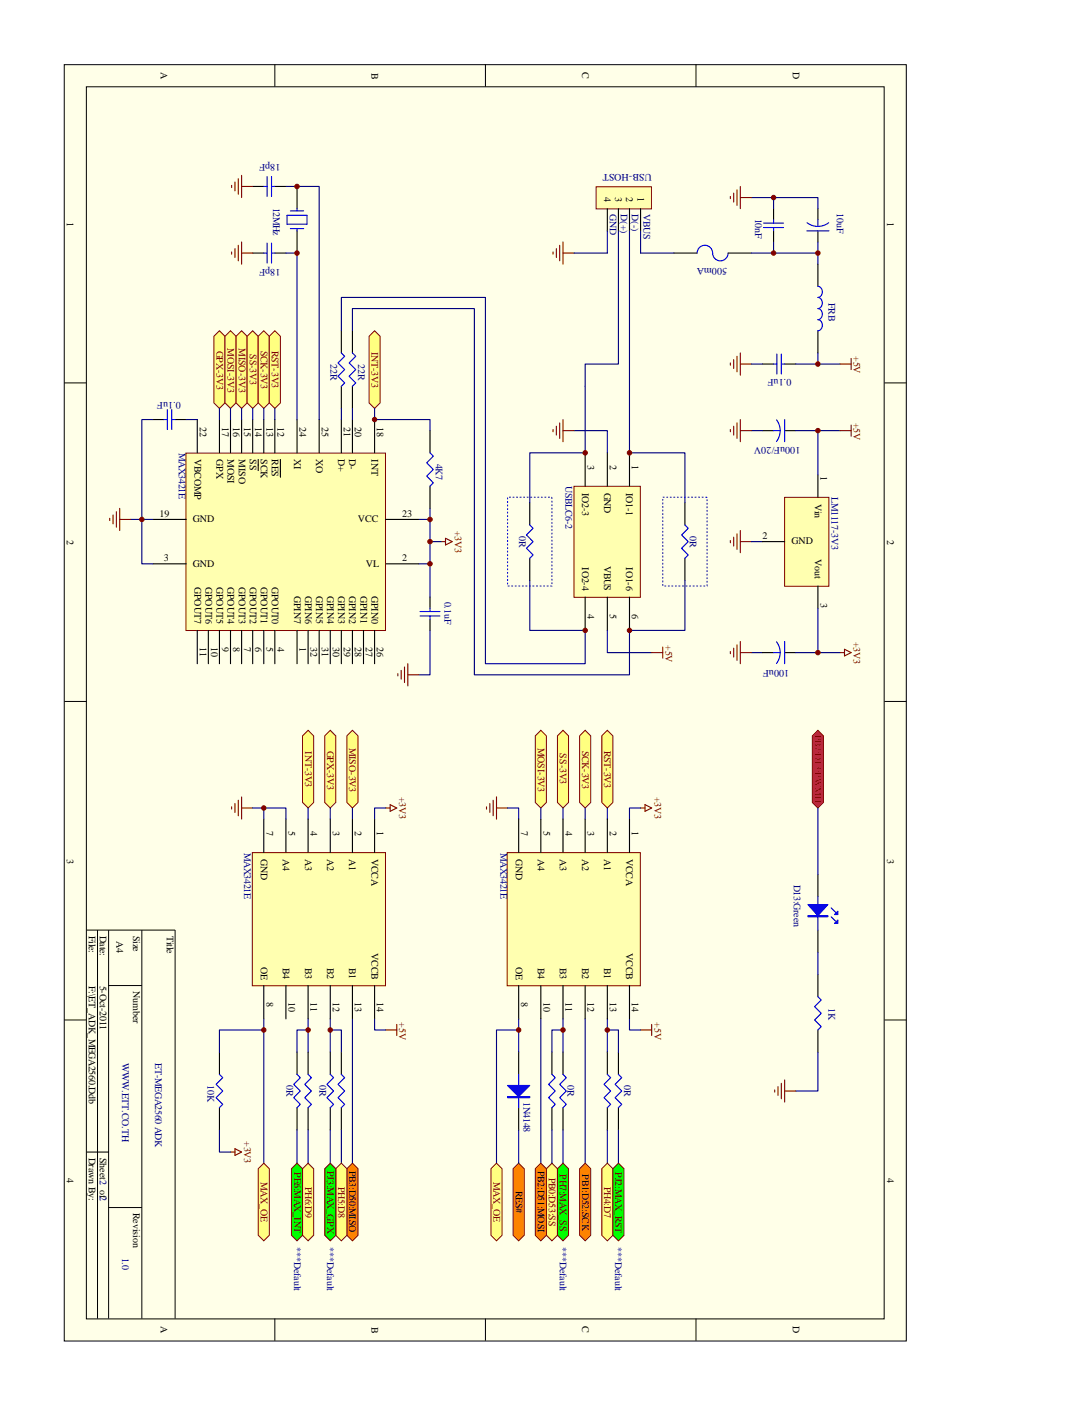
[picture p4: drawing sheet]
<svg xmlns="http://www.w3.org/2000/svg" width="216mm" height="279mm" viewBox="0 0 216 279" stroke-linecap="round" stroke-linejoin="round" font-family="sans-serif">
<path d="M12.8 12.9h167.5v254h-167.5z" fill="#ffffe8"/>
<g fill="none" stroke="#000" stroke-width=".2">
<path d="M12.8 12.9h167.5v254h-167.5zM17.2 17.3h158.7v245.2h-158.7zM54.7 12.8v4.4M96.6 12.8v4.4M138.5 12.8v4.4M12.8 76.2h4.4M176 76.2h4.4M12.8 139.6h4.4M176 139.6h4.4M17.2 185.1h17.6v77.3M19.4 185.1v77.3M21.6 185.1v77.3"/>
<path d="M21.6 196.1h6.6M28.2 185.1v77.3M12.8 203h4.4M176 203h4.4M17.2 229.3h4.4M21.6 240.3h6.6M54.7 262.4v4.4M96.6 262.4v4.4M138.5 262.4v4.4"/>
</g>
<path d="M149.5 85.7h2.2M158.3 85.7h8.9M149.5 107.8h2.2M149.5 129.9h2.2" fill="none" stroke="#000080" stroke-width=".22"/>
<g fill="none" stroke="#800000" stroke-width=".22">
<path d="M145.3 85.5v.4M146 84.8v1.8M146.7 84.2v3M147.3 83.5v4.4M147.3 85.7h2.2M167.2 85.7h2.2M169.4 84.6v2.2M145.3 107.6v.4M146 106.9v1.8M146.7 106.2v3.1M147.3 105.6v4.4M147.3 107.8h2.2"/>
<path d="M145.3 129.7v.4M146 129v1.8M146.7 128.3v3.1M147.3 127.7v4.4M147.3 129.9h2.2"/>
</g>
<path d="M151.7 85.7h2.2M156.1 85.7h2.2" fill="none" stroke="#000" stroke-width=".22"/>
<path d="M153.9 85.7h1.4M154.5 83.5l.6 1.3 .1 .9M155.2 85.7l-.1 .9-.6 1.3M156.1 83.5v4.4" fill="none" stroke="#00f" stroke-width=".22"/>
<path d="M156.1 99.1h8.7v17.6h-8.7z" fill="#ffffb0"/>
<path d="M156.1 99h8.8v17.7h-8.8z" fill="none" stroke="#800000" stroke-width=".2"/>
<path d="M162.8 94.5v4.4M151.7 107.8h4.4M162.8 116.6v4.4M151.7 129.9h2.2M156.1 129.9h2.2" fill="none" stroke="#000" stroke-width=".22"/>
<path d="M162.8 85.7v8.8M162.8 121v8.9h-4.5M162.8 129.9h4.4" fill="none" stroke="#000080" stroke-width=".22"/>
<path d="M153.9 129.9h1.4M154.5 127.7l.6 1.3 .1 .9M155.2 129.9l-.1 .9-.6 1.2M156.1 127.7v4.4" fill="none" stroke="#00f" stroke-width=".22"/>
<path d="M167.2 129.9h.8M168 129.2l1.4 .7-1.4 .6z" fill="none" stroke="#800000" stroke-width=".22"/>
<path d="M37 90.3h39.6v35.2h-39.6z" fill="#ffffb0"/>
<path d="M37 90.2h39.7v35.3h-39.7z" fill="none" stroke="#800000" stroke-width=".2"/>
<g fill="none" stroke="#000" stroke-width=".22">
<path d="M39.3 83.5v6.6M43.7 83.5v6.6M45.9 83.5v6.6M48.1 83.5v6.6M50.3 83.5v6.6M51.4 91.4v2.3M52.5 83.5v6.6M54.7 83.5v6.6M55.8 91.4v3.6M59.1 83.5v6.6M63.5 83.5v6.6M67.9 83.5v6.6"/>
<path d="M70.1 83.5v6.6M74.5 83.5v6.6M30.4 112.2h6.6M30.4 103.4h6.6M76.7 112.2h6.7M76.7 103.4h6.7M39.3 125.5v6.6M41.5 125.5v6.6M43.7 125.5v6.6M45.9 125.5v6.6M48.1 125.5v6.6M50.3 125.5v6.6"/>
<path d="M52.5 125.5v6.6M54.7 125.5v6.6M59.1 125.5v6.6M61.3 125.5v6.6M63.5 125.5v6.6M65.7 125.5v6.6M67.9 125.5v6.6M70.1 125.5v6.6M72.3 125.5v6.6M74.5 125.5v6.6"/>
</g>
<path d="M50.2 169.8h26.4v26.4h-26.4z" fill="#ffffb0"/>
<path d="M50.2 169.7h26.5v26.5h-26.5z" fill="none" stroke="#800000" stroke-width=".2"/>
<g fill="none" stroke="#000" stroke-width=".22">
<path d="M85.6 85.7v4.4M85.6 96.7v4.5M52.5 163v6.6M56.9 163v6.6M61.3 163v6.6M65.7 163v6.6M70.1 163v6.6M74.5 163v6.6M52.5 196.1v6.7M56.9 196.1v6.7M61.3 196.1v6.7M65.7 196.1v6.7"/>
<path d="M70.1 196.1v6.7M74.5 196.1v6.7M59.1 209.4v4.4M61.3 209.4v4.4M65.7 209.4v4.4M67.9 209.4v4.4M120.9 209.4v4.4M123.1 209.4v4.4M59.1 220.4v4.4M61.3 220.4v4.4M65.7 220.4v4.4M67.9 220.4v4.4"/>
<path d="M120.9 220.4v4.4M123.1 220.4v4.4"/>
</g>
<g fill="none" stroke="#800000" stroke-width=".22">
<path d="M87.8 107.8h.9M88.7 107.1l1.3 .7-1.3 .6zM46.8 159.9v1.8M47.4 159.2v3.1M48.1 158.6v4.4M97.5 159.9v1.8M98.1 159.2v3.1M98.8 158.6v4.4M46.1 160.6v.4M48.1 160.8h2.2M76.7 160.8h.9M77.6 160.1l1.4 .7-1.4 .7z"/>
<path d="M96.8 160.6v.4M98.8 160.8h2.2M127.5 160.8h.8M128.3 160.1l1.4 .7-1.4 .7zM76.7 205h2.3M79 203.9v2.2M127.5 205h2.2M129.7 203.9v2.2"/>
</g>
<g fill="none" stroke="#000080" stroke-width=".22">
<path d="M74.5 83.5h11.1v2.2M83.4 103.4h2.2v4.4M85.6 107.8v4.4h-2.2M85.6 107.8h2.2M85.6 101.2v2.2M50.3 160.8h2.2v2.2M52.5 160.8h4.4v2.2M76.7 160.8h-2.2v2.2M101 160.8h2.2v2.2M127.5 160.8h-2.2v2.2M61.3 202.8v6.6M65.7 202.8v2.2h2.2v4.4"/>
<path d="M65.7 205v4.4M70.1 202.8v28.7M74.5 202.8v2.2h2.2M107.6 202.8v28.7M116.4 202.8v28.7M120.9 205h2.2v4.4M120.9 202.8v6.6M125.3 202.8v2.2h2.2M59.1 224.8v6.7M61.3 224.8v6.7M65.7 224.8v6.7M67.9 224.8v6.7"/>
<path d="M120.9 224.8v6.7M123.1 224.8v6.7"/>
</g>
<path d="M85.6 90.1l.6 .7-1.3 1.3 1.3 1.3-1.3 1.4 1.3 1.3-.6 .6M59.1 213.8l.7 .7-1.4 1.3 1.4 1.3-1.4 1.3 1.4 1.4-.7 .6M61.3 213.8l.7 .7-1.4 1.3 1.4 1.3-1.4 1.3 1.4 1.4-.7 .6M65.7 213.8l.7 .7-1.3 1.3 1.3 1.3-1.3 1.3 1.3 1.4-.7 .6M67.9 213.8l.7 .7-1.3 1.3 1.3 1.3-1.3 1.3 1.3 1.4-.7 .6M120.9 213.8l.6 .7-1.3 1.3 1.3 1.3-1.3 1.3 1.3 1.4-.6 .6M123.1 213.8l.6 .7-1.3 1.3 1.3 1.3-1.3 1.3 1.3 1.4-.6 .6" fill="none" stroke="#00f" stroke-width=".22"/>
<path d="M74.5 65.8l1.1 1.1v13.3l-1.1 1.1-1.1-1.1v-13.3z" fill-rule="evenodd" fill="#ffff80" stroke="#800000" stroke-width=".2"/>
<path d="M56.9 37.1h6.6v46.4M56.9 50.4h2.2v33.1M67.9 81.3v2.2M70.1 81.3v2.2M74.5 81.3v2.2" fill="none" stroke="#000080" stroke-width=".22"/>
<path d="M50.3 37.1h2.2M54.7 37.1h2.2M59.1 37.1v4.4M50.3 50.4h2.2M54.7 50.4h2.2M59.1 45.9v4.5M67.9 65.8v4.4M67.9 76.9v4.4M70.1 65.8v4.4M70.1 76.9v4.4" fill="none" stroke="#000" stroke-width=".22"/>
<g fill="none" stroke="#00f" stroke-width=".22">
<path d="M52.5 37.1h.6M53.1 35.1v4M54 37.1h.7M54 35.1v4M52.5 50.4h.6M53.1 48.4v3.9M54 48.4v3.9M54 50.4h.7M57.1 42.9h4v1.7h-4zM57.8 45.5h2.6M57.8 42h2.6M59.1 41.5v.5"/>
<path d="M59.1 45.5v.4M67.9 70.2l.7 .7-1.3 1.3 1.3 1.3-1.3 1.4 1.3 1.3-.7 .7M70.1 70.2l.7 .7-1.3 1.3 1.3 1.3-1.3 1.4 1.3 1.3-.7 .7"/>
</g>
<g fill="#ffff80" stroke="#800000" stroke-width=".2">
<path d="M42.6 66.9l1.1-1.1 1.1 1.1v13.3l-1.1 1.1-1.1-1.1z" fill-rule="evenodd"/>
<path d="M45.9 65.8l1.1 1.1v13.3l-1.1 1.1-1.1-1.1v-13.3z" fill-rule="evenodd"/>
<path d="M48.1 65.8l1.1 1.1v13.3l-1.1 1.1-1.1-1.1v-13.3z" fill-rule="evenodd"/>
<path d="M49.2 66.9l1.1-1.1 1.1 1.1v13.3l-1.1 1.1-1.1-1.1z" fill-rule="evenodd"/>
<path d="M51.4 66.9l1.1-1.1 1.1 1.1v13.3l-1.1 1.1-1.1-1.1z" fill-rule="evenodd"/>
<path d="M54.7 65.8l1.1 1.1v13.3l-1.1 1.1-1.1-1.1v-13.3z" fill-rule="evenodd"/>
</g>
<path d="M30.4 83.5h-2.2v28.7h2.2M37 83.5h2.3M43.7 81.3v2.2M45.9 81.3v2.2M48.1 81.3v2.2M50.3 81.3v2.2M52.5 81.3v2.2M54.7 81.3v2.2M26 103.4h4.4M85.6 112.2v6.6M85.6 125.5v8.8h-2.2" fill="none" stroke="#000080" stroke-width=".22"/>
<path d="M30.4 83.5h2.2M34.8 83.5h2.2M85.6 118.8v2.2M85.6 123.2v2.3" fill="none" stroke="#000" stroke-width=".22"/>
<path d="M32.6 83.5h.7M33.3 81.5v4M34.2 83.5h.6M34.2 81.5v4M83.6 122.6h4M83.6 121.7h4M85.6 121v.7M85.6 122.6v.6" fill="none" stroke="#00f" stroke-width=".22"/>
<g fill="none" stroke="#800000" stroke-width=".22">
<path d="M46.1 36.9v.4M46.8 36.2v1.8M47.4 35.6v3.1M48.1 34.9v4.4M48.1 37.1h2.2M46.1 50.1v.5M46.8 49.5v1.7M47.4 48.8v3.1M48.1 48.1v4.5M48.1 50.4h2.2M21.8 103.1v.5M22.5 102.5v1.8"/>
<path d="M23.2 101.8v3.1M23.8 101.2v4.4M23.8 103.4h2.2M79.2 134.1v.4M79.8 133.4v1.8M80.5 132.7v3.1M81.2 132.1v4.4M81.2 134.3h2.2"/>
</g>
<g fill="#ffff80" stroke="#800000" stroke-width=".2">
<path d="M119.7 146.4l1.2-1.1 1.1 1.1v13.3l-1.1 1.1-1.2-1.1z" fill-rule="evenodd"/>
<path d="M116.4 145.3l1.1 1.1v13.3l-1.1 1.1-1.1-1.1v-13.3z" fill-rule="evenodd"/>
<path d="M110.9 146.4l1.1-1.1 1.1 1.1v13.3l-1.1 1.1-1.1-1.1z" fill-rule="evenodd"/>
<path d="M107.6 145.3l1.1 1.1v13.3l-1.1 1.1-1.1-1.1v-13.3z" fill-rule="evenodd"/>
<path d="M70.1 145.3l1.1 1.1v13.3l-1.1 1.1-1.1-1.1v-13.3z" fill-rule="evenodd"/>
<path d="M65.7 145.3l1.1 1.1v13.3l-1.1 1.1-1.1-1.1v-13.3z" fill-rule="evenodd"/>
<path d="M61.3 145.3l1.1 1.1v13.3l-1.1 1.1-1.1-1.1v-13.3z" fill-rule="evenodd"/>
</g>
<path d="M61.3 160.8v2.2M65.7 160.8v2.2M70.1 160.8v2.2M107.6 160.8v2.2M112 160.8v2.2M116.4 160.8v2.2M120.9 160.8v2.2" fill="none" stroke="#000080" stroke-width=".22"/>
<path d="M103.2 209.4v4.4M103.2 220.4v4.4" fill="none" stroke="#000" stroke-width=".22"/>
<path d="M103.2 213.8v6.6" fill="none" stroke="#00f" stroke-width=".22"/>
<g fill="#00f" stroke="#00f" stroke-width=".22">
<path d="M101 216h4.4l-2.2 2.2z"/>
<path d="M101 218.2h4.4v.2h-4.4z" fill-rule="evenodd"/>
</g>
<path d="M102.1 232.6l1.1-1.1 1.1 1.1v13.2l-1.1 1.1-1.1-1.1z" fill-rule="evenodd" fill="#fd8300" stroke="#800000" stroke-width=".2"/>
<path d="M103.2 224.8v6.7" fill="none" stroke="#000080" stroke-width=".22"/>
<path d="M100.9 169.8h26.4v26.4h-26.4z" fill="#ffffb0"/>
<path d="M100.9 169.7h26.5v26.5h-26.5z" fill="none" stroke="#800000" stroke-width=".2"/>
<path d="M103.2 163v6.6M107.6 163v6.6M112 163v6.6M116.4 163v6.6M120.9 163v6.6M125.3 163v6.6M103.2 196.1v6.7M107.6 196.1v6.7M112 196.1v6.7M116.4 196.1v6.7M120.9 196.1v6.7M125.3 196.1v6.7" fill="none" stroke="#000" stroke-width=".22"/>
<path d="M61.3 205h-2.2v4.4M103.2 202.8v6.6" fill="none" stroke="#000080" stroke-width=".22"/>
<path d="M119.7 232.6l1.2-1.1 1.1 1.1v13.2l-1.1 1.1-1.2-1.1z" fill-rule="evenodd" fill="#ffff80" stroke="#800000" stroke-width=".2"/>
<path d="M122 232.6l1.1-1.1 1.1 1.1v13.2l-1.1 1.1-1.1-1.1z" fill-rule="evenodd" fill="#0f0" stroke="#800000" stroke-width=".2"/>
<path d="M115.3 232.6l1.1-1.1 1.1 1.1v13.2l-1.1 1.1-1.1-1.1z" fill-rule="evenodd" fill="#fd8300" stroke="#800000" stroke-width=".2"/>
<path d="M108.7 232.6l1.1-1.1 1.1 1.1v13.2l-1.1 1.1-1.1-1.1z" fill-rule="evenodd" fill="#ffff80" stroke="#800000" stroke-width=".2"/>
<g fill="#fd8300" stroke="#800000" stroke-width=".2">
<path d="M106.5 232.6l1.1-1.1 1.1 1.1v13.2l-1.1 1.1-1.1-1.1z" fill-rule="evenodd"/>
<path d="M69 232.6l1.1-1.1 1.1 1.1v13.2l-1.1 1.1-1.1-1.1z" fill-rule="evenodd"/>
</g>
<path d="M66.8 232.6l1.1-1.1 1.1 1.1v13.2l-1.1 1.1-1.1-1.1z" fill-rule="evenodd" fill="#ffff80" stroke="#800000" stroke-width=".2"/>
<path d="M64.6 232.6l1.1-1.1 1.1 1.1v13.2l-1.1 1.1-1.1-1.1z" fill-rule="evenodd" fill="#0f0" stroke="#800000" stroke-width=".2"/>
<path d="M60.2 232.6l1.1-1.1 1.1 1.1v13.2l-1.1 1.1-1.1-1.1z" fill-rule="evenodd" fill="#ffff80" stroke="#800000" stroke-width=".2"/>
<path d="M58 232.6l1.1-1.1 1.1 1.1v13.2l-1.1 1.1-1.1-1.1z" fill-rule="evenodd" fill="#0f0" stroke="#800000" stroke-width=".2"/>
<path d="M109.8 209.4v4.4M112 209.4v4.4M109.8 220.4v4.4M112 220.4v4.4" fill="none" stroke="#000" stroke-width=".22"/>
<path d="M109.8 213.8l.7 .7-1.3 1.3 1.3 1.3-1.3 1.3 1.3 1.4-.7 .6M112 213.8l.7 .7-1.3 1.3 1.3 1.3-1.3 1.3 1.3 1.4-.7 .6" fill="none" stroke="#00f" stroke-width=".22"/>
<path d="M112 205h-2.2v4.4M112 202.8v6.6M109.8 224.8v6.7M112 224.8v6.7" fill="none" stroke="#000080" stroke-width=".22"/>
<path d="M110.9 232.6l1.1-1.1 1.1 1.1v13.2l-1.1 1.1-1.1-1.1z" fill-rule="evenodd" fill="#0f0" stroke="#800000" stroke-width=".2"/>
<path d="M43.7 209.4v4.4M43.7 220.4v4.4" fill="none" stroke="#000" stroke-width=".22"/>
<path d="M43.7 213.8l.6 .7-1.3 1.3 1.3 1.3-1.3 1.3 1.3 1.4-.6 .6" fill="none" stroke="#00f" stroke-width=".22"/>
<path d="M52.5 202.8v28.7M103.2 205h-4.4v26.5" fill="none" stroke="#000080" stroke-width=".22"/>
<path d="M45.9 229.3h.9M46.8 228.6l1.3 .7-1.3 .6z" fill="none" stroke="#800000" stroke-width=".22"/>
<g fill="#ffff80" stroke="#800000" stroke-width=".2">
<path d="M97.7 232.6l1.1-1.1 1.1 1.1v13.2l-1.1 1.1-1.1-1.1z" fill-rule="evenodd"/>
<path d="M51.4 232.6l1.1-1.1 1.1 1.1v13.2l-1.1 1.1-1.1-1.1z" fill-rule="evenodd"/>
</g>
<path d="M52.5 205h-8.8v4.4M43.7 224.8v4.5h2.2" fill="none" stroke="#000080" stroke-width=".22"/>
<path d="M118.6 37.3h10.9v4.3h-10.9z" fill="#ffffb0"/>
<path d="M118.6 37.2h11v4.4h-11z" fill="none" stroke="#800000" stroke-width=".2"/>
<g fill="none" stroke="#000" stroke-width=".22">
<path d="M120.9 41.5v4.4M123.1 41.5v4.4M125.3 41.5v4.4M127.5 41.5v4.4M134.1 50.4h4.6M144.9 50.4h4.6M153.9 41.5v2.2M153.9 45.9v2.2M162.8 41.5v2.2M162.8 45.9v2.2M162.8 52.6v4.4M151.7 72.4h2.2"/>
<path d="M156.1 72.4h2.2M162.8 65.8v4.4"/>
</g>
<g fill="none" stroke="#800000" stroke-width=".22">
<path d="M145.3 39.1v.4M146 38.4v1.8M146.7 37.8v3.1M147.3 37.1v4.4M147.3 39.3h2.2M110 50.1v.5M110.7 49.5v1.7M111.4 48.8v3.1M112 48.1v4.5M112 50.4h2.2M145.3 72.2v.5M146 71.6v1.7"/>
<path d="M146.7 70.9v3.1M147.3 70.2v4.5M147.3 72.4h2.2M167.2 72.4h2.2M169.4 71.3v2.2"/>
</g>
<path d="M149.5 39.3h4.4v2.2M153.9 39.3h8.9v2.2M120.9 45.9v4.5h-6.7M127.5 45.9v4.5h6.6M153.9 48.1v2.3h8.9v-2.3M162.8 70.2v2.2h-4.5M162.8 72.4h4.4" fill="none" stroke="#000080" stroke-width=".22"/>
<g fill="none" stroke="#00f" stroke-width=".22">
<path d="M138.7 50.4a1.54 1.54 0 0 1 1.6-1.6 1.54 1.54 0 0 1 1.5 1.6 1.54 1.54 0 0 0 1.5 1.5 1.54 1.54 0 0 0 1.6-1.5M151.9 45.3h4M151.9 44.4h4M153.9 43.7v.7M153.9 45.3v.6M160.5 45.9h4.5M160.6 44.3l1.2 .6 1 .2M162.8 57a1.13 1.13 0 0 1 .8 1.1 1.13 1.13 0 0 1-.8 1.1 1.13 1.13 0 0 1 .8 1.1 1.13 1.13 0 0 1-.8 1.1 1.13 1.13 0 0 1 .8 1.1 1.13 1.13 0 0 1-.8 1.1 1.13 1.13 0 0 1 .8 1.1 1.13 1.13 0 0 1-.8 1.1M162.8 43.7v1.4M164.9 44.3l-1.2 .6-.9 .2M153.9 72.4h.7M154.6 70.5v3.9"/>
<path d="M155.5 72.4h.6M155.5 70.5v3.9"/>
</g>
<path d="M114.2 96.9h13.1v22h-13.1z" fill="#ffffb0"/>
<path d="M114.2 96.8h13.2v22.1h-13.2z" fill="none" stroke="#800000" stroke-width=".2"/>
<g fill="none" stroke="#000" stroke-width=".22">
<path d="M116.4 90.1v6.6M120.9 90.1v6.6M125.3 90.1v6.6M105.4 100.1v4.4M105.4 111.1v4.4M116.4 118.8v6.7M120.9 118.8v6.7M125.3 118.8v6.7M136.3 100.1v4.4M136.3 111.1v4.4M162.8 174v4.5M162.8 185.1v4.4"/>
<path d="M162.8 193.9v4.4M162.8 205v4.4"/>
</g>
<path d="M123.1 45.9v26.5h-6.7v17.7h-11v10M125.3 45.9v44.2h11v10M149.5 50.4h4.4M162.8 50.4v2.2M67.9 65.8v-6.6h28.7v72.9h19.8v-6.6h-11v-10M70.1 65.8v-4.4h24.3v72.9h30.9v-8.8h11v-10M149.5 72.4h2.2M114.2 85.7h6.7v4.4M120.9 125.5v4.4h8.8" fill="none" stroke="#000080" stroke-width=".22"/>
<path d="M110 85.5v.4M110.7 84.8v1.8M111.4 84.2v3M112 83.5v4.4M112 85.7h2.2M129.7 129.9h2.2M131.9 128.8v2.2" fill="none" stroke="#800000" stroke-width=".22"/>
<path d="M105.4 104.5l.7 .6-1.3 1.4 1.3 1.3-1.3 1.3 1.3 1.3-.7 .7M136.3 104.5l.6 .6-1.3 1.4 1.3 1.3-1.3 1.3 1.3 1.3-.6 .7M162.8 178.5v6.6M162.8 198.3l.6 .7-1.3 1.3 1.3 1.4-1.3 1.3 1.3 1.3-.6 .7M165.4 182.4l.9 .9M165.4 180.7l.9 .9" fill="none" stroke="#00f" stroke-width=".22"/>
<path d="M109.8 98.9v17.7h-8.8v-17.7h8.8M140.7 98.9h-8.8v17.7h8.8v-17.7" fill="none" stroke="#00f" stroke-width=".2" stroke-dasharray=".4 .4 .4 .4 .4 .4 .4 .4" stroke-linecap="butt"/>
<g fill="#800000" stroke="#800000" stroke-width=".2">
<circle cx="162.8" cy="85.7" r=".44"/>
<circle cx="162.8" cy="129.9" r=".44"/>
<circle cx="85.6" cy="112.2" r=".44"/>
<circle cx="85.6" cy="103.4" r=".44"/>
<circle cx="74.5" cy="83.5" r=".44"/>
<circle cx="85.6" cy="107.8" r=".44"/>
<circle cx="125.3" cy="90.1" r=".44"/>
<circle cx="116.4" cy="90.1" r=".44"/>
<circle cx="116.4" cy="125.5" r=".44"/>
<circle cx="125.3" cy="125.5" r=".44"/>
<circle cx="52.5" cy="160.8" r=".44"/>
<circle cx="65.7" cy="205" r=".44"/>
<circle cx="61.3" cy="205" r=".44"/>
<circle cx="52.5" cy="205" r=".44"/>
<circle cx="120.8" cy="205" r=".44"/>
<circle cx="112" cy="205" r=".44"/>
<circle cx="103.2" cy="205" r=".44"/>
<circle cx="162.8" cy="50.4" r=".44"/>
<circle cx="153.9" cy="50.4" r=".44"/>
<circle cx="153.9" cy="39.3" r=".44"/>
<circle cx="28.2" cy="103.4" r=".44"/>
<circle cx="59.1" cy="37.1" r=".44"/>
<circle cx="59.1" cy="50.4" r=".44"/>
<circle cx="162.8" cy="72.4" r=".44"/>
</g>
<g fill="#00f" stroke="#00f" stroke-width=".22">
<path d="M160.8 180h3.9l-1.9 2.2z"/>
<path d="M166.7 183.1v.7h-.6z"/>
<path d="M166.7 181.3v.7h-.6z"/>
<path d="M160.8 182.2h3.9v.2h-3.9z" fill-rule="evenodd"/>
</g>
<path d="M162.8 145.3l1.1 1.1v13.3l-1.1 1.1-1.2-1.1v-13.3z" fill-rule="evenodd" fill="#da2467" stroke="#800000" stroke-width=".2"/>
<path d="M162.8 160.8v13.2M162.8 189.5v4.4M162.8 209.4v7.7h-4.5" fill="none" stroke="#000080" stroke-width=".22"/>
<path d="M154.2 216.9v.4M154.8 216.2v1.8M155.5 215.6v3.1M156.1 214.9v4.4M156.1 217.1h2.2" fill="none" stroke="#800000" stroke-width=".22"/>
<g font-size="2">
<text x="32" y="14.4" transform="rotate(90 32 14.4)">A</text>
<text x="73.9" y="14.6" transform="rotate(90 73.9 14.6)">B</text>
<text x="115.8" y="14.4" transform="rotate(90 115.8 14.4)">C</text>
<text x="157.7" y="14.4" transform="rotate(90 157.7 14.4)">D</text>
<text x="120.2" y="39.3" transform="rotate(90 120.2 39.3)">4</text>
<text x="122.4" y="39.3" transform="rotate(90 122.4 39.3)">3</text>
<text x="124.6" y="39.3" transform="rotate(90 124.6 39.3)">2</text>
<text x="126.8" y="39.3" transform="rotate(90 126.8 39.3)">1</text>
<text x="13.3" y="44.2" transform="rotate(90 13.3 44.2)">1</text>
<text x="176.5" y="44.2" transform="rotate(90 176.5 44.2)">1</text>
<text x="39.8" y="85" transform="rotate(90 39.8 85)">22</text>
<text x="44.2" y="85" transform="rotate(90 44.2 85)">17</text>
<text x="46.4" y="85" transform="rotate(90 46.4 85)">16</text>
<text x="48.6" y="85" transform="rotate(90 48.6 85)">15</text>
<text x="50.8" y="85" transform="rotate(90 50.8 85)">14</text>
<text x="53" y="85" transform="rotate(90 53 85)">13</text>
<text x="55.2" y="85" transform="rotate(90 55.2 85)">12</text>
<text x="59.6" y="85" transform="rotate(90 59.6 85)">24</text>
<text x="64" y="85" transform="rotate(90 64 85)">25</text>
<text x="68.4" y="85" transform="rotate(90 68.4 85)">21</text>
<text x="70.6" y="85" transform="rotate(90 70.6 85)">20</text>
<text x="75" y="85" transform="rotate(90 75 85)">18</text>
<text x="38.7" y="91.4" transform="rotate(90 38.7 91.4)">VBCOMP</text>
<text x="43.1" y="91.4" transform="rotate(90 43.1 91.4)">GPX</text>
<text x="45.3" y="91.4" transform="rotate(90 45.3 91.4)">MOSI</text>
<text x="47.5" y="91.4" transform="rotate(90 47.5 91.4)">MISO</text>
<text x="49.7" y="91.4" transform="rotate(90 49.7 91.4)">SS</text>
<text x="51.9" y="91.4" transform="rotate(90 51.9 91.4)">SCK</text>
<text x="54.1" y="91.4" transform="rotate(90 54.1 91.4)">RES</text>
<text x="58.5" y="91.4" transform="rotate(90 58.5 91.4)">XI</text>
<text x="62.9" y="91.4" transform="rotate(90 62.9 91.4)">XO</text>
<text x="67.3" y="91.4" transform="rotate(90 67.3 91.4)">D+</text>
<text x="69.5" y="91.4" transform="rotate(90 69.5 91.4)">D-</text>
<text x="73.9" y="91.4" transform="rotate(90 73.9 91.4)">INT</text>
<text x="116.9" y="92.5" transform="rotate(90 116.9 92.5)">3</text>
<text x="121.3" y="92.5" transform="rotate(90 121.3 92.5)">2</text>
<text x="125.7" y="92.5" transform="rotate(90 125.7 92.5)">1</text>
<text x="163.2" y="94.7" transform="rotate(90 163.2 94.7)">1</text>
<text x="115.8" y="98" transform="rotate(90 115.8 98)">IO2-3</text>
<text x="120.2" y="98" transform="rotate(90 120.2 98)">GND</text>
<text x="124.6" y="98" transform="rotate(90 124.6 98)">IO1-1</text>
<text x="162.1" y="100.2" transform="rotate(90 162.1 100.2)">Vin</text>
<text x="13.3" y="107.5" transform="rotate(90 13.3 107.5)">2</text>
<text x="31.7" y="102.8">19</text>
<text x="38.4" y="103.9">GND</text>
<text x="71.2" y="103.9">VCC</text>
<text x="80" y="102.8">23</text>
<text x="151.7" y="107.2">2</text>
<text x="176.5" y="107.5" transform="rotate(90 176.5 107.5)">2</text>
<text x="32.6" y="111.7">3</text>
<text x="38.4" y="112.8">GND</text>
<text x="72.8" y="112.8">VL</text>
<text x="80" y="111.7">2</text>
<text x="115.8" y="112.9" transform="rotate(90 115.8 112.9)">IO2-4</text>
<text x="120.2" y="112.6" transform="rotate(90 120.2 112.6)">VBUS</text>
<text x="124.6" y="112.9" transform="rotate(90 124.6 112.9)">IO1-6</text>
<text x="157.5" y="108.3">GND</text>
<text x="162.1" y="111.3" transform="rotate(90 162.1 111.3)">Vout</text>
<text x="38.7" y="116.8" transform="rotate(90 38.7 116.8)">GPOUT7</text>
<text x="40.9" y="116.8" transform="rotate(90 40.9 116.8)">GPOUT6</text>
<text x="43.1" y="116.8" transform="rotate(90 43.1 116.8)">GPOUT5</text>
<text x="45.3" y="116.8" transform="rotate(90 45.3 116.8)">GPOUT4</text>
<text x="47.5" y="116.8" transform="rotate(90 47.5 116.8)">GPOUT3</text>
<text x="49.7" y="116.8" transform="rotate(90 49.7 116.8)">GPOUT2</text>
<text x="51.9" y="116.8" transform="rotate(90 51.9 116.8)">GPOUT1</text>
<text x="54.1" y="116.8" transform="rotate(90 54.1 116.8)">GPOUT0</text>
<text x="58.5" y="118.6" transform="rotate(90 58.5 118.6)">GPIN7</text>
<text x="60.7" y="118.6" transform="rotate(90 60.7 118.6)">GPIN6</text>
<text x="62.9" y="118.6" transform="rotate(90 62.9 118.6)">GPIN5</text>
<text x="65.1" y="118.6" transform="rotate(90 65.1 118.6)">GPIN4</text>
<text x="67.3" y="118.6" transform="rotate(90 67.3 118.6)">GPIN3</text>
<text x="69.5" y="118.6" transform="rotate(90 69.5 118.6)">GPIN2</text>
<text x="71.7" y="118.6" transform="rotate(90 71.7 118.6)">GPIN1</text>
<text x="73.9" y="118.6" transform="rotate(90 73.9 118.6)">GPIN0</text>
<text x="163.2" y="120" transform="rotate(90 163.2 120)">3</text>
<text x="116.9" y="122.2" transform="rotate(90 116.9 122.2)">4</text>
<text x="121.3" y="122.2" transform="rotate(90 121.3 122.2)">5</text>
<text x="125.7" y="122.2" transform="rotate(90 125.7 122.2)">6</text>
<text x="39.8" y="128.8" transform="rotate(90 39.8 128.8)">11</text>
<text x="42" y="128.8" transform="rotate(90 42 128.8)">10</text>
<text x="44.2" y="128.8" transform="rotate(90 44.2 128.8)">9</text>
<text x="46.4" y="128.8" transform="rotate(90 46.4 128.8)">8</text>
<text x="48.6" y="128.8" transform="rotate(90 48.6 128.8)">7</text>
<text x="50.8" y="128.8" transform="rotate(90 50.8 128.8)">6</text>
<text x="53" y="128.8" transform="rotate(90 53 128.8)">5</text>
<text x="55.2" y="128.8" transform="rotate(90 55.2 128.8)">4</text>
<text x="59.6" y="128.8" transform="rotate(90 59.6 128.8)">1</text>
<text x="61.8" y="128.8" transform="rotate(90 61.8 128.8)">32</text>
<text x="64" y="128.8" transform="rotate(90 64 128.8)">31</text>
<text x="66.2" y="128.8" transform="rotate(90 66.2 128.8)">30</text>
<text x="68.4" y="128.8" transform="rotate(90 68.4 128.8)">29</text>
<text x="70.6" y="128.8" transform="rotate(90 70.6 128.8)">28</text>
<text x="72.8" y="128.8" transform="rotate(90 72.8 128.8)">27</text>
<text x="75" y="128.8" transform="rotate(90 75 128.8)">26</text>
<text x="53" y="165.4" transform="rotate(90 53 165.4)">7</text>
<text x="57.4" y="165.4" transform="rotate(90 57.4 165.4)">5</text>
<text x="61.8" y="165.4" transform="rotate(90 61.8 165.4)">4</text>
<text x="66.2" y="165.4" transform="rotate(90 66.2 165.4)">3</text>
<text x="70.6" y="165.4" transform="rotate(90 70.6 165.4)">2</text>
<text x="75" y="165.4" transform="rotate(90 75 165.4)">1</text>
<text x="103.7" y="165.4" transform="rotate(90 103.7 165.4)">7</text>
<text x="108.1" y="165.4" transform="rotate(90 108.1 165.4)">5</text>
<text x="112.5" y="165.4" transform="rotate(90 112.5 165.4)">4</text>
<text x="116.9" y="165.4" transform="rotate(90 116.9 165.4)">3</text>
<text x="121.3" y="165.4" transform="rotate(90 121.3 165.4)">2</text>
<text x="125.7" y="165.4" transform="rotate(90 125.7 165.4)">1</text>
<text x="13.3" y="170.9" transform="rotate(90 13.3 170.9)">3</text>
<text x="51.9" y="170.9" transform="rotate(90 51.9 170.9)">GND</text>
<text x="56.3" y="170.9" transform="rotate(90 56.3 170.9)">A4</text>
<text x="60.7" y="170.9" transform="rotate(90 60.7 170.9)">A3</text>
<text x="65.1" y="170.9" transform="rotate(90 65.1 170.9)">A2</text>
<text x="69.5" y="170.9" transform="rotate(90 69.5 170.9)">A1</text>
<text x="73.9" y="170.9" transform="rotate(90 73.9 170.9)">VCCA</text>
<text x="102.6" y="170.9" transform="rotate(90 102.6 170.9)">GND</text>
<text x="107" y="170.9" transform="rotate(90 107 170.9)">A4</text>
<text x="111.4" y="170.9" transform="rotate(90 111.4 170.9)">A3</text>
<text x="115.8" y="170.9" transform="rotate(90 115.8 170.9)">A2</text>
<text x="120.2" y="170.9" transform="rotate(90 120.2 170.9)">A1</text>
<text x="124.6" y="170.9" transform="rotate(90 124.6 170.9)">VCCA</text>
<text x="176.5" y="170.9" transform="rotate(90 176.5 170.9)">3</text>
<text x="17.7" y="186.2" transform="rotate(90 17.7 186.2)">File:</text>
<text x="19.9" y="186.2" transform="rotate(90 19.9 186.2)">Date:</text>
<text x="23.2" y="187.3" transform="rotate(90 23.2 187.3)">A4</text>
<text x="26.5" y="186.2" transform="rotate(90 26.5 186.2)">Size</text>
<text x="33.2" y="186.2" transform="rotate(90 33.2 186.2)">Title</text>
<text x="73.9" y="189.7" transform="rotate(90 73.9 189.7)">VCCB</text>
<text x="124.6" y="189.7" transform="rotate(90 124.6 189.7)">VCCB</text>
<text x="17.7" y="196.2" transform="rotate(90 17.7 196.2)">F:\ET_ADK_MEGA2560.Ddb</text>
<text x="19.9" y="196.2" transform="rotate(90 19.9 196.2)">5-Oct-2011</text>
<text x="26.5" y="197.3" transform="rotate(90 26.5 197.3)">Number</text>
<text x="51.9" y="192.4" transform="rotate(90 51.9 192.4)">OE</text>
<text x="56.3" y="192.6" transform="rotate(90 56.3 192.6)">B4</text>
<text x="60.7" y="192.6" transform="rotate(90 60.7 192.6)">B3</text>
<text x="65.1" y="192.6" transform="rotate(90 65.1 192.6)">B2</text>
<text x="69.5" y="192.6" transform="rotate(90 69.5 192.6)">B1</text>
<text x="102.6" y="192.4" transform="rotate(90 102.6 192.4)">OE</text>
<text x="107" y="192.6" transform="rotate(90 107 192.6)">B4</text>
<text x="111.4" y="192.6" transform="rotate(90 111.4 192.6)">B3</text>
<text x="115.8" y="192.6" transform="rotate(90 115.8 192.6)">B2</text>
<text x="120.2" y="192.6" transform="rotate(90 120.2 192.6)">B1</text>
<text x="53" y="199.5" transform="rotate(90 53 199.5)">8</text>
<text x="57.4" y="199.5" transform="rotate(90 57.4 199.5)">10</text>
<text x="61.8" y="199.5" transform="rotate(90 61.8 199.5)">11</text>
<text x="66.2" y="199.5" transform="rotate(90 66.2 199.5)">12</text>
<text x="70.6" y="199.5" transform="rotate(90 70.6 199.5)">13</text>
<text x="75" y="199.5" transform="rotate(90 75 199.5)">14</text>
<text x="103.7" y="199.5" transform="rotate(90 103.7 199.5)">8</text>
<text x="108.1" y="199.5" transform="rotate(90 108.1 199.5)">10</text>
<text x="112.5" y="199.5" transform="rotate(90 112.5 199.5)">11</text>
<text x="116.9" y="199.5" transform="rotate(90 116.9 199.5)">12</text>
<text x="121.3" y="199.5" transform="rotate(90 121.3 199.5)">13</text>
<text x="125.7" y="199.5" transform="rotate(90 125.7 199.5)">14</text>
<text x="17.7" y="230.4" transform="rotate(90 17.7 230.4)">Drawn By:</text>
<text x="19.9" y="230.4" transform="rotate(90 19.9 230.4)">Sheet2 of2</text>
<text x="69.5" y="233" transform="rotate(90 69.5 233)">PB3:D50:MISO</text>
<text x="107" y="233" transform="rotate(90 107 233)">PB2:D51:MOSI</text>
<text x="115.8" y="233.7" transform="rotate(90 115.8 233.7)">PB1:D52:SCK</text>
<text x="13.3" y="234.4" transform="rotate(90 13.3 234.4)">4</text>
<text x="102.6" y="237" transform="rotate(90 102.6 237)">RES#</text>
<text x="176.5" y="234.4" transform="rotate(90 176.5 234.4)">4</text>
<text x="26.5" y="241.4" transform="rotate(90 26.5 241.4)">Revision</text>
<text x="32" y="263.9" transform="rotate(90 32 263.9)">A</text>
<text x="115.8" y="263.9" transform="rotate(90 115.8 263.9)">C</text>
<text x="157.7" y="263.9" transform="rotate(90 157.7 263.9)">D</text>
<text x="73.9" y="264.2" transform="rotate(90 73.9 264.2)">B</text>
</g>
<g font-size="2" fill="#000080">
<text x="55.8" y="32.6" transform="rotate(180 55.8 32.6)">18pF</text>
<text x="129.7" y="34.5" transform="rotate(180 129.7 34.5)">USB-HOST</text>
<text x="54.4" y="41.3" transform="rotate(90 54.4 41.3)">12MHz</text>
<text x="121.3" y="42.7" transform="rotate(90 121.3 42.7)">GND</text>
<text x="123.5" y="42.7" transform="rotate(90 123.5 42.7)">D(+)</text>
<text x="125.7" y="42.7" transform="rotate(90 125.7 42.7)">D(-)</text>
<text x="128" y="42.7" transform="rotate(90 128 42.7)">VBUS</text>
<text x="150.3" y="43.5" transform="rotate(90 150.3 43.5)">10nF</text>
<text x="166.5" y="42.4" transform="rotate(90 166.5 42.4)">10uF</text>
<text x="55.8" y="53.6" transform="rotate(180 55.8 53.6)">18pF</text>
<text x="144.7" y="53.3" transform="rotate(180 144.7 53.3)">500mA</text>
<text x="164.8" y="60.3" transform="rotate(90 164.8 60.3)">FRB</text>
<text x="65.8" y="72.5" transform="rotate(90 65.8 72.5)">22R</text>
<text x="71.3" y="72.5" transform="rotate(90 71.3 72.5)">22R</text>
<text x="157.5" y="75.4" transform="rotate(180 157.5 75.4)">0.1uF</text>
<text x="36" y="80.1" transform="rotate(180 36 80.1)">0.1uF</text>
<text x="159.3" y="88.9" transform="rotate(180 159.3 88.9)">100uF/20V</text>
<text x="35.6" y="90.1" transform="rotate(90 35.6 90.1)">MAX3421E</text>
<text x="86.7" y="92.3" transform="rotate(90 86.7 92.3)">4K7</text>
<text x="112.5" y="96.8" transform="rotate(90 112.5 96.8)">USBLC6-2</text>
<text x="165.4" y="99" transform="rotate(90 165.4 99)">LM1117-3V3</text>
<text x="103.3" y="106.7" transform="rotate(90 103.3 106.7)">0R</text>
<text x="137.2" y="106.7" transform="rotate(90 137.2 106.7)">0R</text>
<text x="88.5" y="119.7" transform="rotate(90 88.5 119.7)">0.1uF</text>
<text x="157.1" y="133.3" transform="rotate(180 157.1 133.3)">100uF</text>
<text x="48.6" y="169.7" transform="rotate(90 48.6 169.7)">MAX3421E</text>
<text x="99.6" y="169.7" transform="rotate(90 99.6 169.7)">MAX3421E</text>
<text x="158" y="176" transform="rotate(90 158 176)">D13:Green</text>
<text x="164.8" y="200.6" transform="rotate(90 164.8 200.6)">1K</text>
<text x="24.3" y="211.6" transform="rotate(90 24.3 211.6)">WWW.ETT.CO.TH</text>
<text x="30.9" y="211.6" transform="rotate(90 30.9 211.6)">ET-MEGA2560 ADK</text>
<text x="41.3" y="216" transform="rotate(90 41.3 216)">10K</text>
<text x="57" y="216" transform="rotate(90 57 216)">0R</text>
<text x="63.6" y="216" transform="rotate(90 63.6 216)">0R</text>
<text x="112.9" y="216" transform="rotate(90 112.9 216)">0R</text>
<text x="124.2" y="216" transform="rotate(90 124.2 216)">0R</text>
<text x="104.1" y="219.3" transform="rotate(90 104.1 219.3)">1N4148</text>
<text x="24.3" y="250.3" transform="rotate(90 24.3 250.3)">1.0</text>
<text x="58.5" y="248.1" transform="rotate(90 58.5 248.1)">***Default</text>
<text x="65.1" y="248.1" transform="rotate(90 65.1 248.1)">***Default</text>
<text x="111.4" y="248.1" transform="rotate(90 111.4 248.1)">***Default</text>
<text x="122.4" y="248.1" transform="rotate(90 122.4 248.1)">***Default</text>
</g>
<g font-size="2" fill="#800000">
<text x="43.1" y="69.8" transform="rotate(90 43.1 69.8)">GPX-3V3</text>
<text x="45.3" y="69.3" transform="rotate(90 45.3 69.3)">MOSI-3V3</text>
<text x="47.5" y="69.3" transform="rotate(90 47.5 69.3)">MISO-3V3</text>
<text x="49.7" y="70.4" transform="rotate(90 49.7 70.4)">SS-3V3</text>
<text x="51.9" y="69.8" transform="rotate(90 51.9 69.8)">SCK-3V3</text>
<text x="54.1" y="69.8" transform="rotate(90 54.1 69.8)">RST-3V3</text>
<text x="73.9" y="70" transform="rotate(90 73.9 70)">INT-3V3</text>
<text x="169.8" y="70.9" transform="rotate(90 169.8 70.9)">+5V</text>
<text x="169.8" y="84.2" transform="rotate(90 169.8 84.2)">+5V</text>
<text x="90.5" y="105.6" transform="rotate(90 90.5 105.6)">+3V3</text>
<text x="132.4" y="128.4" transform="rotate(90 132.4 128.4)">+5V</text>
<text x="169.8" y="127.7" transform="rotate(90 169.8 127.7)">+3V3</text>
<text x="60.7" y="149.5" transform="rotate(90 60.7 149.5)">INT-3V3</text>
<text x="65.1" y="149.4" transform="rotate(90 65.1 149.4)">GPX-3V3</text>
<text x="69.5" y="148.8" transform="rotate(90 69.5 148.8)">MISO-3V3</text>
<text x="107" y="148.8" transform="rotate(90 107 148.8)">MOSI-3V3</text>
<text x="111.4" y="149.9" transform="rotate(90 111.4 149.9)">SS-3V3</text>
<text x="115.8" y="149.4" transform="rotate(90 115.8 149.4)">SCK-3V3</text>
<text x="120.2" y="149.4" transform="rotate(90 120.2 149.4)">RST-3V3</text>
<text x="162.1" y="146.2" transform="rotate(90 162.1 146.2)">PB7:D13:PWM11</text>
<text x="79.4" y="158.6" transform="rotate(90 79.4 158.6)">+3V3</text>
<text x="130.2" y="158.6" transform="rotate(90 130.2 158.6)">+3V3</text>
<text x="79.4" y="203.5" transform="rotate(90 79.4 203.5)">+5V</text>
<text x="130.2" y="203.5" transform="rotate(90 130.2 203.5)">+5V</text>
<text x="48.6" y="227.1" transform="rotate(90 48.6 227.1)">+3V3</text>
<text x="58.5" y="233.3" transform="rotate(90 58.5 233.3)">PE6:MAX_INT</text>
<text x="65.1" y="233" transform="rotate(90 65.1 233)">PJ3:MAX_GPX</text>
<text x="111.4" y="233.7" transform="rotate(90 111.4 233.7)">PH7:MAX_SS</text>
<text x="122.4" y="233.3" transform="rotate(90 122.4 233.3)">PJ2:MAX_RST</text>
<text x="51.9" y="235.2" transform="rotate(90 51.9 235.2)">MAX_OE</text>
<text x="60.7" y="236.1" transform="rotate(90 60.7 236.1)">PH6:D9</text>
<text x="67.3" y="236.1" transform="rotate(90 67.3 236.1)">PH5:D8</text>
<text x="98.2" y="235.2" transform="rotate(90 98.2 235.2)">MAX_OE</text>
<text x="109.2" y="234.4" transform="rotate(90 109.2 234.4)">PB0:D53:SS</text>
<text x="120.2" y="236.1" transform="rotate(90 120.2 236.1)">PH4:D7</text>
</g>
</svg>
